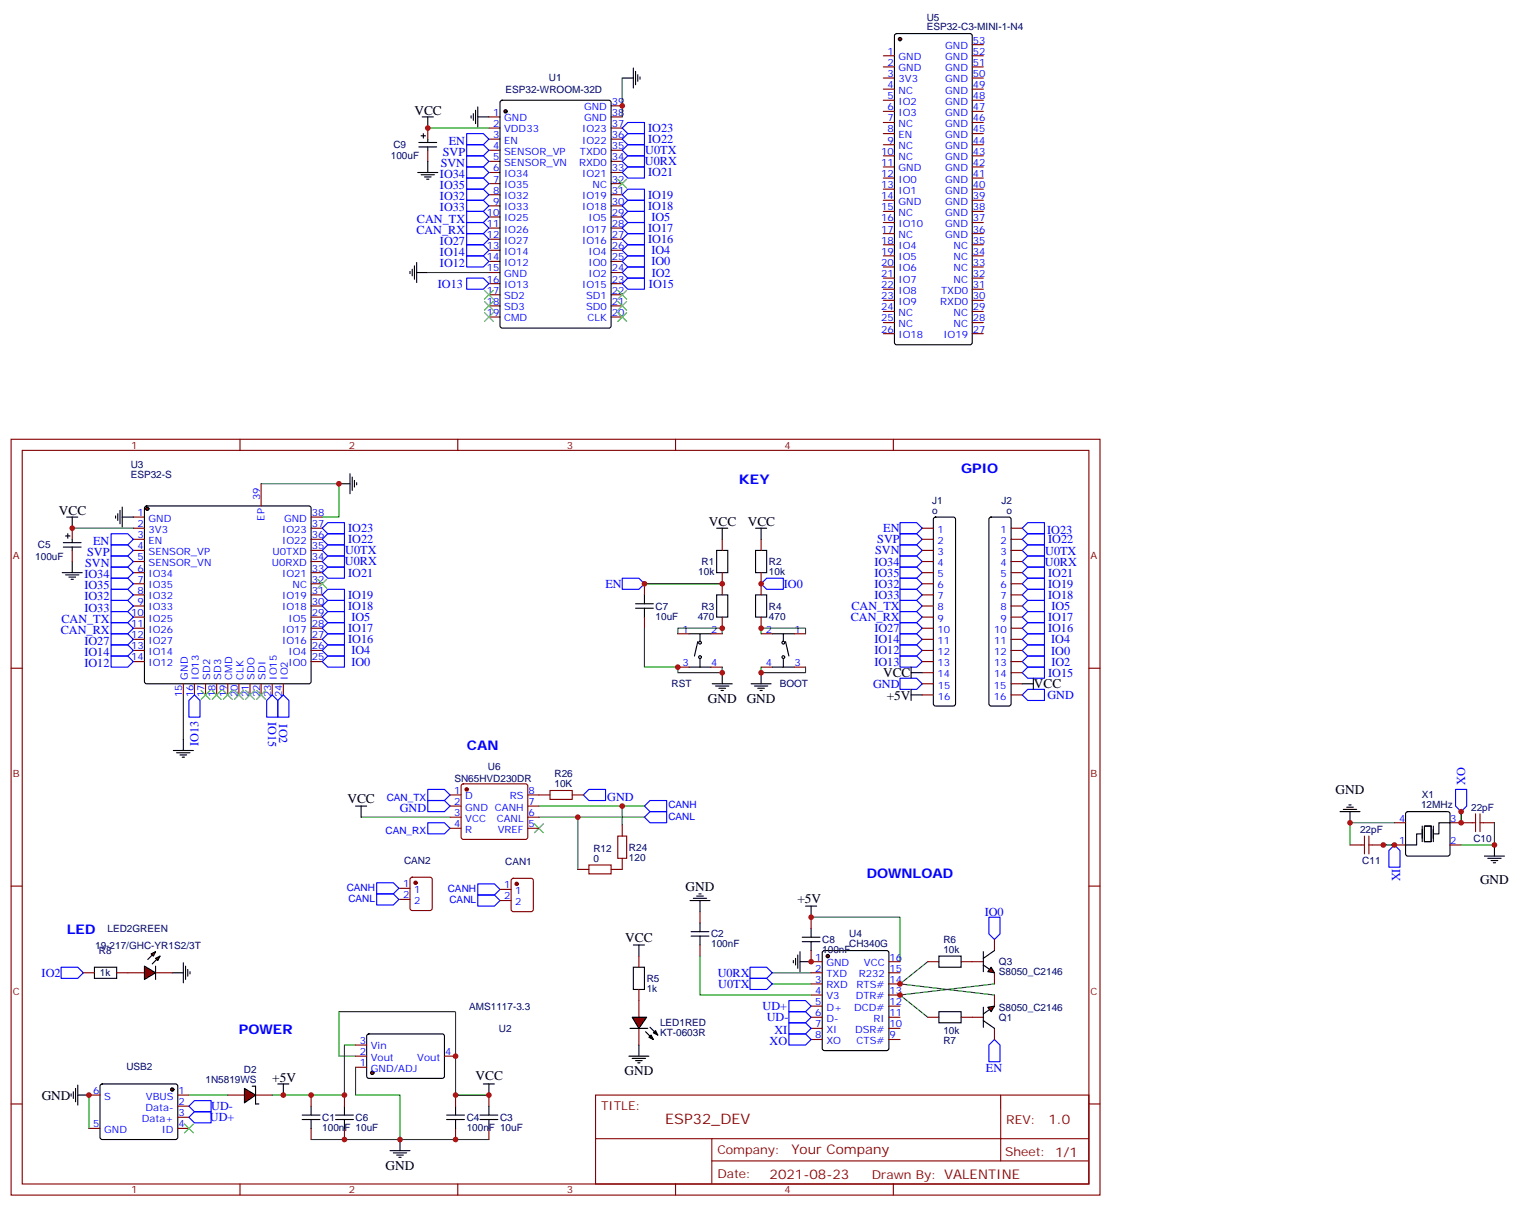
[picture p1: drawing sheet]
<svg xmlns="http://www.w3.org/2000/svg" width="483mm" height="383mm" viewBox="0 0 483 383" stroke-linecap="round" stroke-linejoin="round" font-family="sans-serif">
<g fill="none" stroke="#000" stroke-width=".35">
<path d="M46.1 160.8l.5-.2h51.5l.5 .2 .2 .5v55l-.3 .5-.4 .2h-51.5l-.5-.2-.2-.5v-55zM227.5 174.7h3.6v7.1h-3.6zM227.5 167.6h3.6M229.3 167.6v3.6M239.9 174.7h3.5v7.1h-3.5zM239.9 167.6h3.5M241.7 167.6v3.6M296.6 164.3l.4-.2h5.7l.5 .2 .2 .5v58.6l-.2 .5-.5 .2h-5.7l-.5-.2-.2-.5v-58.6zM314.2 164.3l.5-.2h5.6l.5 .2 .2 .5v58.6l-.2 .5-.5 .2h-5.6l-.5-.2-.2-.5v-58.6zM227.5 188.8h3.6v7.1h-3.6zM239.9 188.8h3.5v7.1h-3.5zM226.1 217h6.4"/>
<path d="M227.2 217.7h4.2M228.2 218.4h2.2M229 219.1h.7M229.3 213.5v3.5M238.5 217h6.3M239.5 217.7h4.3M240.6 218.4h2.1M241.3 219.1h.7M241.7 213.5v3.5M289.3 213.5h3.5M289.3 211.7v3.6M289.3 218.8v3.5"/>
<path d="M324.6 217h3.5M328.1 215.3v3.5M289.3 220.6h3.5M201.1 299.9h3.5M202.8 299.9v3.6M255.8 287.6h3.5M257.5 287.6v3.5M30 307h7v3.5h-7zM54.7 308.8h3.5M58.2 305.6v6.3M58.9 306.6v4.3M59.6 307.7v2.1"/>
<path d="M60.3 308.4v.7M201.1 307h3.5v7h-3.5zM251.9 304.9v.7M252.6 304.2v2.1M253.3 303.1v4.2M254 305.2h3.5M254 302v6.4M298.1 303.5h7.1v3.5h-7.1zM199.7 335.2h6.3M200.7 335.9h4.3M201.8 336.6h2.1M202.5 337.3h.7"/>
<path d="M202.8 331.7v3.5M298.1 321.1h7.1v3.5h-7.1zM22.6 347.2v.7M23.3 346.5v2.1M24 345.4v4.3M24.7 347.6h3.5M24.7 344.4v6.3M88.2 344h3.5M90 344v3.6M153.5 344h3.5M155.2 344v3.6M123.8 365.2h6.4"/>
<path d="M124.9 365.9h4.2M125.9 366.6h2.2M126.6 367.3h.8M127 361.7v3.5"/>
</g>
<g fill="none" stroke="#00f" stroke-width=".35">
<path d="M285.8 165.9h5.2l1.8 1.7-1.8 1.8h-5.2zM285.8 169.4h5.2l1.8 1.8-1.8 1.7h-5.2zM285.8 172.9h5.2l1.8 1.8-1.8 1.8h-5.2zM285.8 176.5h5.2l1.8 1.7-1.8 1.8h-5.2zM285.8 180h5.2l1.8 1.8-1.8 1.7h-5.2zM324.6 171.2l1.7-1.8h5.3v3.5h-5.3zM324.6 178.2l1.7-1.7h5.3v3.5h-5.3zM326.3 165.9h5.3v3.5h-5.3l-1.7-1.8zM326.3 172.9h5.3v3.6h-5.3l-1.7-1.8zM326.3 180h5.3v3.5h-5.3l-1.7-1.7zM197.6 183.5h5.2l1.8 1.8-1.8 1.7h-5.2zM241.7 185.3l1.7-1.8h5.3v3.5h-5.3z"/>
<path d="M285.8 183.5h5.2l1.8 1.8-1.8 1.7h-5.2zM285.8 187h5.2l1.8 1.8-1.8 1.8h-5.2zM285.8 197.6h5.2l1.8 1.8-1.8 1.8h-5.2zM285.8 194.1h5.2l1.8 1.8-1.8 1.7h-5.2zM285.8 190.6h5.2l1.8 1.7-1.8 1.8h-5.2zM324.6 185.3l1.7-1.8h5.3v3.5h-5.3zM324.6 192.3l1.7-1.7h5.3v3.5h-5.3zM324.6 195.9l1.7-1.8h5.3v3.5h-5.3zM326.3 187h5.3v3.6h-5.3l-1.7-1.8zM326.3 197.6h5.3v3.6h-5.3l-1.7-1.8zM285.8 208.2h5.2l1.8 1.8-1.8 1.7h-5.2zM285.8 215.3h5.2l1.8 1.7-1.8 1.8h-5.2z"/>
<path d="M285.8 204.7h5.2l1.8 1.7-1.8 1.8h-5.2zM285.8 201.2h5.2l1.8 1.7-1.8 1.8h-5.2zM324.6 202.9l1.7-1.7h5.3v3.5h-5.3zM324.6 206.4l1.7-1.7h5.3v3.5h-5.3zM324.6 210l1.7-1.8h5.3v3.5h-5.3zM324.6 213.5l1.7-1.8h5.3v3.6h-5.3zM326.3 218.8h5.3v3.5h-5.3l-1.7-1.7zM314 291.1h3.5v5.3l-1.8 1.8-1.7-1.8zM19.4 307h5.3l1.8 1.8-1.8 1.7h-5.3zM238.1 310.5h5.3l1.8 1.8-1.8 1.7h-5.3zM238.1 307h5.3l1.8 1.8-1.8 1.7h-5.3zM250.5 317.6h5.3l1.7 1.7-1.7 1.8h-5.3z"/>
<path d="M250.5 321.1h5.3l1.7 1.8-1.7 1.7h-5.3zM314 331.7l1.7-1.8 1.8 1.8v5.3h-3.5zM60 354.6l1.7-1.8h5.3v3.6h-5.3zM60 351.1l1.7-1.8h5.3v3.5h-5.3z"/>
</g>
<path d="M257.5 291.1h28.3v14.1M245.2 312.3h12.3M245.2 308.8h12.3M294.6 305.2l-8.8 7.1 29.9 3.5M315.7 312.3l-29.9 3.5 8.8 7.1M112.9 331.7h-3.5v15.9h-23M112.9 335.2h-5.3v-14.1h37v26.5h10.6h-10.6M98.8 361.7h56.4" fill="none" stroke="#008700" stroke-width=".35"/>
<g fill="none" stroke="#870000" stroke-width=".35">
<path d="M3.5 139.4h345.7v239.9h-345.7zM76.2 139.4v3.5M145.3 139.4v3.5M214.5 139.4v3.5M283.6 139.4v3.5M7.1 142.9h338.6v232.9h-338.6zM229.3 171.2v3.5M241.7 171.2v3.5M292.8 167.6h3.5M292.8 171.2h3.5M292.8 174.7h3.5M292.8 178.2h3.5"/>
<path d="M321 167.6h3.6M321 171.2h3.6M321 174.7h3.6M321 178.2h3.6M229.3 181.8v7M229.3 195.9v3.5M241.7 181.8v7M241.7 195.9v3.5M292.8 181.8h3.5M292.8 185.3h3.5M292.8 188.8h3.5M292.8 192.3h3.5"/>
<path d="M292.8 195.9h3.5M292.8 199.4h3.5M321 181.8h3.6M321 185.3h3.6M321 188.8h3.6M321 192.3h3.6M321 195.9h3.6M321 199.4h3.6M3.5 212.1h3.6M292.8 202.9h3.5M292.8 206.4h3.5M292.8 210h3.5"/>
<path d="M292.8 213.5h3.5M292.8 217h3.5M321 202.9h3.6M321 206.4h3.6M321 210h3.6M321 213.5h3.6M321 217h3.6M345.7 212.1h3.5M292.8 220.6h3.5M321 220.6h3.6M3.5 281.2h3.6M345.7 281.2h3.5"/>
<path d="M26.5 308.8h3.5M37 308.8h3.6M202.8 303.5v3.5M202.8 314v3.6M294.6 305.2h3.5M305.2 305.2h3.5M294.6 322.9h3.5M305.2 322.9h3.5M3.5 350.4h3.6M189.1 347.6h156.6v28.2h-156.6zM317.7 347.6v20.9M345.7 350.4h3.5"/>
<path d="M76.2 375.8v3.5M145.3 375.8v3.5M189.1 361.4h156.5M214.5 375.8v3.5M226 368.5h119.6M226 361.4v14.1M283.6 375.8v3.5"/>
</g>
<circle cx="46.7" cy="161.5" r=".53" fill="#870000" stroke="#000" stroke-width=".35"/>
<g fill="none" stroke="#870000" stroke-width=".35">
<path d="M82.9 153.5v7.1M42.3 164.1h3.6M42.3 167.6h3.6M42.3 171.2h3.6M42.3 174.7h3.6M42.3 178.2h3.6M98.8 164.1h3.5M98.8 167.6h3.5M98.8 171.2h3.5M98.8 174.7h3.5M98.8 178.2h3.5M42.3 181.8h3.6"/>
<path d="M42.3 185.3h3.6M42.3 188.8h3.6M42.3 192.3h3.6M42.3 195.9h3.6M42.3 199.4h3.6M98.8 181.8h3.5M98.8 185.3h3.5M98.8 188.8h3.5M98.8 192.3h3.5M98.8 195.9h3.5M98.8 199.4h3.5M42.3 202.9h3.6"/>
<path d="M42.3 206.4h3.6M42.3 210h3.6M58.2 217v3.6M61.7 217v3.6M65.3 217v3.6M68.8 217v3.6M72.3 217v3.6M75.8 217v3.6M79.4 217v3.6M82.9 217v3.6M86.4 217v3.6M90 217v3.6"/>
<path d="M98.8 202.9h3.5M98.8 206.4h3.5M98.8 210h3.5"/>
</g>
<path d="M82.9 153.5h24.7v10.6h-5.3M22.9 167.6h19.4M58.2 220.6v14.1" fill="none" stroke="#008700" stroke-width=".35"/>
<g fill="none" stroke="#000" stroke-width=".35">
<path d="M107.6 153.5h3.5M111.1 150.4v6.3M111.8 151.4v4.2M112.5 152.5v2.1M113.2 153.2v.7M21.2 164.1h3.5M22.9 164.1v3.5M22.9 178.2v3.6M36.7 163.8v.7M37.4 163.1v2.1M38.1 162v4.2M38.8 164.1h3.5"/>
<path d="M38.8 160.9v6.4M19.8 181.8h6.3M20.8 182.5h4.2M21.9 183.2h2.1M22.6 183.9h.7M55 238.2h6.4M56.1 238.9h4.2M57.1 239.6h2.2M58.2 234.7v3.5M57.9 240.3h.7M32 344.2l.5-.2h23.2l.5 .2 .2 .5v16.5l-.7 .5-23.5-.1-.5-.6v-16.3z"/>
</g>
<g fill="none" stroke="#00f" stroke-width=".35">
<path d="M35.3 169.4h5.3l1.7 1.8-1.7 1.7h-5.3zM35.3 172.9h5.3l1.7 1.8-1.7 1.8h-5.3zM35.3 176.5h5.3l1.7 1.7-1.7 1.8h-5.3zM35.3 180h5.3l1.7 1.8-1.7 1.7h-5.3zM102.3 167.6l1.8-1.7h5.3v3.5h-5.3zM102.3 171.2l1.8-1.8h5.3v3.5h-5.3zM102.3 174.7l1.8-1.8h5.3v3.6h-5.3zM102.3 178.2l1.8-1.7h5.3v3.5h-5.3zM35.3 183.5h5.3l1.7 1.8-1.7 1.7h-5.3zM35.3 197.6h5.3l1.7 1.8-1.7 1.8h-5.3zM35.3 194.1h5.3l1.7 1.8-1.7 1.7h-5.3zM35.3 190.6h5.3l1.7 1.7-1.7 1.8h-5.3z"/>
<path d="M35.3 187h5.3l1.7 1.8-1.7 1.8h-5.3zM102.3 181.8l1.8-1.8h5.3v3.5h-5.3zM102.3 188.8l1.8-1.8h5.3v3.6h-5.3zM102.3 195.9l1.8-1.8h5.3v3.5h-5.3zM102.3 199.4l1.8-1.8h5.3v3.6h-5.3zM104.1 190.6h5.3v3.5h-5.3l-1.8-1.8zM35.3 201.2h5.3l1.7 1.7-1.7 1.8h-5.3zM35.3 204.7h5.3l1.7 1.7-1.7 1.8h-5.3zM35.3 208.2h5.3l1.7 1.8-1.7 1.7h-5.3zM102.3 202.9l1.8-1.7h5.3v3.5h-5.3zM102.3 206.4l1.8-1.7h5.3v3.5h-5.3zM102.3 210l1.8-1.8h5.3v3.5h-5.3z"/>
<path d="M61.7 220.6l1.8 1.7v5.3h-3.5v-5.3zM86.4 220.6l1.8 1.7v5.3h-3.5v-5.3zM90 220.6l1.7 1.7v5.3h-3.5v-5.3z"/>
</g>
<g fill="none" stroke="#3c3" stroke-width=".35">
<path d="M100.9 183.9l2.8 2.8M103.7 183.9l-2.8 2.8M63.9 219.1l2.8 2.9M66.7 219.1l-2.8 2.9M67.4 219.1l2.8 2.9M70.2 219.1l-2.8 2.9M70.9 219.1l2.8 2.9M73.7 219.1l-2.8 2.9M74.4 219.1l2.9 2.9M77.3 219.1l-2.9 2.9M78 219.1l2.8 2.9M80.8 219.1l-2.8 2.9"/>
<path d="M81.5 219.1l2.8 2.9M84.3 219.1l-2.8 2.9"/>
</g>
<circle cx="54.7" cy="345.8" r=".53" fill="#870000" stroke="#000" stroke-width=".35"/>
<g fill="none" stroke="#870000" stroke-width=".35">
<path d="M22.9 167.6v3.6M22.9 174.7v3.5M215.2 201.2h3.5M215.2 211.7h3.5M225.8 201.2h3.5M225.8 211.7h3.5M241.7 201.2h3.5M241.7 211.7h3.5M252.2 201.2h3.6M252.2 211.7h3.6M28.2 347.6h3.5M28.2 358.1h3.5"/>
<path d="M56.4 347.6h3.6M56.4 351.1h3.6M56.4 354.6h3.6M56.4 358.1h3.6M98.8 347.6v3.5M98.8 358.1v3.6M109.4 347.6v3.5M109.4 358.1v3.6M144.6 347.6v3.5M144.6 358.1v3.6M155.2 347.6v3.5M155.2 358.1v3.6"/>
</g>
<path d="M204.6 199.4v12.3h10.6v1.8h14.1v-1.8M215.2 201.2v-1.8h14.1v1.8M241.7 201.2v-1.8h14.1v1.8M241.7 211.7v1.8h14.1v-1.8M28.2 347.6v10.5M60 347.6h12.3" fill="none" stroke="#008700" stroke-width=".35"/>
<g fill="none" stroke="#000" stroke-width=".35">
<path d="M20.1 172.2h5.7M20.1 173.6h5.7M20.8 170.1h1.4M21.5 169.4v1.4M22.9 171.2v1M22.9 173.6v1.1M218.7 211.7h7.1M218.7 201.2h7.1M221.5 203.6l-1 4.6M222.2 201.2v2.4M222.2 209.3v2.4M245.2 211.7h7"/>
<path d="M245.2 201.2h7M248.7 201.2v2.4M248.7 209.3v2.4M249.4 203.6l1.1 4.6M261.3 301.9l.5-.2h19.7l.7 .4v30.6l-.4 .7h-20l-.7-.4v-30.6zM96 355.3h5.6M96 353.9h5.6M98.8 351.1v2.8M98.8 355.3v2.8M106.5 355.3h5.7M106.5 353.9h5.7M109.4 351.1v2.8"/>
<path d="M109.4 355.3v2.8M141.8 355.3h5.7M141.8 353.9h5.7M144.6 351.1v2.8M144.6 355.3v2.8M152.4 355.3h5.6M152.4 353.9h5.6M155.2 351.1v2.8M155.2 355.3v2.8"/>
<circle cx="222.2" cy="204" r=".44"/>
<circle cx="222.2" cy="208.6" r=".44"/>
<circle cx="248.7" cy="204" r=".44"/>
<circle cx="248.7" cy="208.6" r=".44"/>
</g>
<circle cx="262.8" cy="303.5" r=".53" fill="#870000" stroke="#000" stroke-width=".35"/>
<g fill="none" stroke="#870000" stroke-width=".35">
<path d="M204.6 185.3v3.5M204.6 195.9v3.5M257.5 305.2h3.6M257.5 308.8h3.6M257.5 312.3h3.6M257.5 315.8h3.6M257.5 319.3h3.6M282.2 305.2h3.6M282.2 308.8h3.6M282.2 312.3h3.6M282.2 315.8h3.6M282.2 319.3h3.6"/>
<path d="M257.5 322.9h3.6M257.5 326.4h3.6M257.5 329.9h3.6M282.2 322.9h3.6M282.2 326.4h3.6M282.2 329.9h3.6"/>
</g>
<path d="M58.6 356.7l2.8 2.9M61.4 356.7l-2.8 2.9" fill="none" stroke="#3c3" stroke-width=".35"/>
<path d="M201.8 193h5.6M201.8 191.6h5.6M204.6 188.8v2.8M204.6 193v2.9" fill="none" stroke="#000" stroke-width=".35"/>
<path d="M204.6 185.3h24.7" fill="none" stroke="#008700" stroke-width=".35"/>
<g fill="#870000" stroke="#000" stroke-width=".35">
<path d="M206 329.2l.7-.7 .7 1.4z"/>
<path d="M207.4 327.8l.7-.7 .7 1.4z"/>
</g>
<path d="M202.8 317.6v5.3M202.8 326.4v5.3" fill="none" stroke="#870000" stroke-width=".35"/>
<path d="M200 326.4h5.7M205 327.4l2.4 2.5M206.4 326l2.4 2.5" fill="none" stroke="#000" stroke-width=".35"/>
<path d="M200.7 322.9h4.6l-2.5 3.5z" fill="#870000" stroke="#000" stroke-width=".35"/>
<path d="M40.6 308.8h5.3M49.4 308.8h5.3" fill="none" stroke="#870000" stroke-width=".35"/>
<path d="M45.9 306.6l3.5 2.2-3.5 2.1z" fill="#870000" stroke="#000" stroke-width=".35"/>
<path d="M49.4 302l-2.5 2.5M50.8 303.5l-2.5 2.4" fill="none" stroke="#000" stroke-width=".35"/>
<g fill="#870000" stroke="#000" stroke-width=".35">
<path d="M49.4 304.2l1.4-.7-.7 1.4z"/>
<path d="M48 302.8l1.4-.8-.7 1.5z"/>
</g>
<path d="M49.4 306.6v4.3M116.7 328.4l.4-.2h23.6l.4 .7-.1 12.9-.6 .5-23.6-.1-.4-.6v-12.7z" fill="none" stroke="#000" stroke-width=".35"/>
<circle cx="118.2" cy="340.5" r=".53" fill="#870000" stroke="#000" stroke-width=".35"/>
<path d="M315.7 298.2v3.5M308.7 305.2h3.5M315.7 308.8v3.5M112.9 338.7h3.5M112.9 335.2h3.5M112.9 331.7h3.5M141.1 335.2h3.5" fill="none" stroke="#870000" stroke-width=".35"/>
<path d="M112.9 338.7v8.9h14.1v14.1" fill="none" stroke="#008700" stroke-width=".35"/>
<path d="M312.2 306.3l3.5 2.5M312.2 302v6.4M315.7 301.7l-3.5 2.5" fill="none" stroke="#000" stroke-width=".35"/>
<path d="M314.7 307l1 1.8-2.1-.4z" fill="#870000" stroke="#000" stroke-width=".35"/>
<path d="M315.7 315.8v3.5M308.7 322.9h3.5M315.7 326.4v3.5" fill="none" stroke="#870000" stroke-width=".35"/>
<path d="M312.2 319.7v6.3M315.7 319.3l-3.5 2.5M312.2 323.9l3.5 2.5" fill="none" stroke="#000" stroke-width=".35"/>
<path d="M313.6 319.7l2.1-.4-1 1.8z" fill="#870000" stroke="#000" stroke-width=".35"/>
<path d="M72.3 347.6h5.3M81.1 347.6h5.3" fill="none" stroke="#870000" stroke-width=".35"/>
<path d="M81.1 344.7v5.7" fill="none" stroke="#000" stroke-width=".35"/>
<path d="M77.6 345.4l3.5 2.2-3.5 2.4z" fill="#870000" stroke="#000" stroke-width=".35"/>
<g fill="none" stroke="#000" stroke-width=".35">
<path d="M112.9 255.8h3.5M114.7 255.8v3.6M219.1 285.8h6.3M219.4 297.1h5.7M219.4 295.7h5.7M220.1 285.1h4.3M221.2 284.4h2.1M221.9 283.7h.7M222.2 285.8v3.5M222.2 292.9v2.8M222.2 297.1v2.8M254.7 298.9h5.6"/>
<path d="M254.7 297.5h5.6M257.5 294.6v2.9M257.5 298.9v2.8M80.1 344.7h1M81.1 350.4h1.1"/>
</g>
<path d="M135.8 254.1h5.3l1.8 1.7-1.8 1.8h-5.3zM135.8 250.5h5.3l1.8 1.8-1.8 1.8h-5.3zM187 250.5h5.3v3.6h-5.3l-1.8-1.8zM204.6 259.4l1.8-1.8h5.3v3.5h-5.3zM206.4 254.1h5.3v3.5h-5.3l-1.8-1.8zM135.8 261.1h5.3l1.8 1.8-1.8 1.8h-5.3zM119.6 280.2h5.3l1.7 1.7-1.7 1.8h-5.3zM119.6 283.7h5.3l1.7 1.8-1.7 1.7h-5.3zM151.7 284.1h5.3l1.7 1.7-1.7 1.8h-5.3zM151.7 280.5h5.3l1.7 1.8-1.7 1.8h-5.3z" fill="none" stroke="#00f" stroke-width=".35"/>
<g fill="none" stroke="#870000" stroke-width=".35">
<path d="M155.2 37.1h3.5M194 33.6h3.6M194 37.1h3.6M155.2 40.6h3.5M155.2 44.2h3.5M155.2 47.7h3.5M155.2 51.2h3.5M155.2 54.8h3.5M155.2 58.3h3.5M194 40.6h3.6M194 44.2h3.6M194 47.7h3.6"/>
<path d="M194 51.2h3.6M194 54.8h3.6M194 58.3h3.6M155.2 61.8h3.5M155.2 65.3h3.5M155.2 68.9h3.5M155.2 72.4h3.5M155.2 75.9h3.5M155.2 79.4h3.5M194 61.8h3.6M194 65.3h3.6M194 68.9h3.6"/>
<path d="M194 72.4h3.6M194 75.9h3.6M194 79.4h3.6M155.2 83h3.5M155.2 86.5h3.5M155.2 90h3.5M155.2 93.6h3.5M155.2 97.1h3.5M194 83h3.6M194 86.5h3.6M194 90h3.6M194 93.6h3.6"/>
<path d="M194 97.1h3.6M155.2 100.6h3.5M194 100.6h3.6M142.9 252.3h3.5M142.9 255.8h3.5M142.9 259.4h3.5M146.6 249l.5-.2h19.8l.5 .2 .2 .5v16.2l-.3 .5-.4 .2h-19.8l-.5-.2-.2-.5v-16.2zM167.6 252.3h7M167.6 255.8h3.5M167.6 259.4h3.5M174.6 250.9h7.1v2.8h-7.1zM181.7 252.3h3.5"/>
<path d="M130.4 278.6l.5-.2h5.6l.7 .4v9.5l-.4 .6-5.9 .1-.7-.5v-9.4zM142.9 262.9h3.5M162.5 279l.5-.2h5.6l.7 .4v9.4l-.4 .7h-5.9l-.7-.4v-9.4zM167.6 262.9h3.5M183.4 275.9h3.6M187 274.5h7v2.9h-7zM196.1 265.4h2.9v7h-2.9zM197.6 261.8v3.6M197.6 272.4v3.5h-3.6M126.6 281.9h3.6M126.6 285.5h3.6M158.7 282.3h3.6"/>
<path d="M158.7 285.8h3.6M222.2 289.3v3.6M222.2 299.9v3.6M257.5 291.1v3.5M257.5 301.7v3.5"/>
</g>
<path d="M169.7 261.5l2.8 2.8M172.5 261.5l-2.8 2.8" fill="none" stroke="#3c3" stroke-width=".35"/>
<path d="M114.7 259.4h28.2M171.1 259.4h33.5M171.1 255.8h33.5M183.4 259.4v16.5M197.6 255.8v6M222.2 303.5v12.3h35.3" fill="none" stroke="#008700" stroke-width=".35"/>
<g fill="#870000" stroke="#870000" stroke-width=".35">
<circle cx="148.2" cy="250.5" r=".53"/>
<circle cx="164" cy="280.5" r=".53"/>
<circle cx="131.9" cy="280.2" r=".53"/>
</g>
<circle cx="160.5" cy="35.3" r=".53" fill="#870000" stroke="#000" stroke-width=".35"/>
<g fill="none" stroke="#000" stroke-width=".35">
<path d="M284.2 10.9l.5-.2h23.3l.6 .4 .1 97.6-.5 .7h-23.5l-.7-.4v-97.6zM134.1 37.1h3.5M135.8 37.1v3.5M149.6 36.8v.7M150.3 36.1v2.1M151 35v4.2M151.7 37.1h3.5M151.7 33.9v6.4M159 32l.5-.2h33.8l.7 .5v71.1l-.4 .7h-34.1l-.7-.4-.1-71.2zM197.6 24.8h3.5M201.1 21.6v6.3M201.8 22.6v4.3"/>
<path d="M202.5 23.7v2.1M203.2 24.4v.7M132.6 54.8h6.4M133 45.2h5.6M133 46.6h5.6M133.7 43.1h1.4M133.7 55.5h4.2M134.4 42.4v1.4M134.8 56.2h2.1M135.5 56.9h.7M135.8 44.2v1M135.8 46.6v1.1"/>
<path d="M135.8 51.2v3.6M130.2 86.1v.8M130.9 85.4v2.2M131.6 84.4v4.2M132.3 86.5h3.5M132.3 83.3v6.4M425.4 257.6h6.4M426.5 256.9h4.2M427.6 256.2h2.1M428.3 255.5h.7M428.6 257.6v3.5M446.5 257.8l.5-.2h12.7l.5 .2 .2 .5v12.7l-.3 .5-.4 .2h-12.7l-.5-.2-.2-.5v-12.7z"/>
<path d="M451.2 264.7h-1.4v3.5h-3.5M451.6 262.2v4.9M452.3 262.2h2.1v4.9h-2.1zM455.1 262.2v4.9M460.4 261.1h-3.6v3.6h-1.4M471.3 271.7h6.4M472.4 272.4h4.2M473.4 273.1h2.1M474.1 273.8h.7M474.5 268.2v3.5"/>
</g>
<g fill="none" stroke="#3c3" stroke-width=".35">
<path d="M196.1 56.9l2.9 2.8M199 56.9l-2.9 2.8M153.8 92.1l2.8 2.9M153.8 95.7l2.8 2.8M153.8 99.2l2.8 2.8M156.6 99.2l-2.8 2.8M156.6 92.1l-2.8 2.9M156.6 95.7l-2.8 2.8M196.1 99.2l2.9 2.8M196.1 95.7l2.9 2.8M196.1 92.1l2.9 2.9M199 99.2l-2.9 2.8"/>
<path d="M199 95.7l-2.9 2.8M199 92.1l-2.9 2.9"/>
</g>
<g fill="none" stroke="#00f" stroke-width=".35">
<path d="M148.2 56.5h5.3l1.7 1.8-1.7 1.7h-5.3zM148.2 53h5.3l1.7 1.8-1.7 1.7h-5.3zM148.2 49.5h5.3l1.7 1.7-1.7 1.8h-5.3zM148.2 45.9h5.3l1.7 1.8-1.7 1.8h-5.3zM148.2 42.4h5.3l1.7 1.8-1.7 1.7h-5.3zM197.6 47.7l1.7-1.8h5.3v3.6h-5.3zM197.6 44.2l1.7-1.8h5.3v3.5h-5.3zM197.6 40.6l1.7-1.7h5.3v3.5h-5.3zM199.3 53h5.3v3.5h-5.3l-1.7-1.7zM199.3 49.5h5.3v3.5h-5.3l-1.7-1.8zM148.2 77.7h5.3l1.7 1.7-1.7 1.8h-5.3zM148.2 60h5.3l1.7 1.8-1.7 1.8h-5.3z"/>
<path d="M148.2 63.6h5.3l1.7 1.7-1.7 1.8h-5.3zM148.2 67.1h5.3l1.7 1.8-1.7 1.7h-5.3zM148.2 70.6h5.3l1.7 1.8-1.7 1.8h-5.3zM148.2 74.2h5.3l1.7 1.7-1.7 1.8h-5.3zM197.6 79.4l1.7-1.7h5.3v3.5h-5.3zM197.6 75.9l1.7-1.7h5.3v3.5h-5.3zM197.6 72.4l1.7-1.8h5.3v3.6h-5.3zM197.6 68.9l1.7-1.8h5.3v3.5h-5.3zM197.6 61.8l1.7-1.8h5.3v3.6h-5.3zM199.3 63.6h5.3v3.5h-5.3l-1.7-1.8zM148.2 88.3h5.3l1.7 1.7-1.7 1.8h-5.3zM148.2 81.2h5.3l1.7 1.8-1.7 1.7h-5.3z"/>
<path d="M197.6 86.5l1.7-1.8h5.3v3.6h-5.3zM199.3 81.2h5.3v3.5h-5.3l-1.7-1.7zM199.3 88.3h5.3v3.5h-5.3l-1.7-1.8zM462.1 250.5h3.6v5.3l-1.8 1.8-1.8-1.8zM442.7 268.2l1.8 1.7v5.3h-3.5v-5.3zM250.5 324.6h5.3l1.7 1.8-1.7 1.8h-5.3zM250.5 328.2h5.3l1.7 1.7-1.7 1.8h-5.3z"/>
</g>
<g fill="none" stroke="#870000" stroke-width=".35">
<path d="M135.8 40.6v3.6M135.8 47.7v3.5M468.5 258.3v5.6M469.9 258.3v5.6M428.6 268.2h4.6M433.2 265.4v5.6M434.6 268.2h4.6M434.6 265.4v5.6M442.7 261.1h3.6M442.7 268.2h3.6M460.4 261.1h8.1M460.4 268.2h3.5"/>
<path d="M469.9 261.1h4.6"/>
</g>
<path d="M197.6 24.8v12.3M135.8 40.6h19.4M135.8 86.5h19.4M463.9 257.6v3.5M439.2 268.2h3.5M442.7 261.1h-14.1v7.1M474.5 261.1v7.1h-10.6" fill="none" stroke="#008700" stroke-width=".35"/>
<circle cx="285.7" cy="12.4" r=".53" fill="#870000" stroke="#000" stroke-width=".35"/>
<g fill="none" stroke="#870000" stroke-width=".35">
<path d="M280.5 17.7h3.5M308.7 17.7h3.5M308.7 14.2h3.5M280.5 21.2h3.5M280.5 24.8h3.5M280.5 28.3h3.5M280.5 31.8h3.5M280.5 35.3h3.5M280.5 38.9h3.5M308.7 21.2h3.5M308.7 24.8h3.5M308.7 28.3h3.5"/>
<path d="M308.7 31.8h3.5M308.7 35.3h3.5M308.7 38.9h3.5M280.5 42.4h3.5M280.5 45.9h3.5M280.5 49.5h3.5M280.5 53h3.5M280.5 56.5h3.5M308.7 42.4h3.5M308.7 45.9h3.5M308.7 49.5h3.5M308.7 53h3.5"/>
<path d="M308.7 56.5h3.5M280.5 60h3.5M280.5 63.6h3.5M280.5 67.1h3.5M280.5 70.6h3.5M280.5 74.2h3.5M280.5 77.7h3.5M308.7 60h3.5M308.7 63.6h3.5M308.7 67.1h3.5M308.7 70.6h3.5M308.7 74.2h3.5"/>
<path d="M308.7 77.7h3.5M280.5 81.2h3.5M280.5 84.7h3.5M280.5 88.3h3.5M280.5 91.8h3.5M280.5 95.3h3.5M280.5 98.8h3.5M308.7 81.2h3.5M308.7 84.7h3.5M308.7 88.3h3.5M308.7 91.8h3.5M308.7 95.3h3.5"/>
<path d="M308.7 98.8h3.5M280.5 102.4h3.5M280.5 105.9h3.5M308.7 102.4h3.5M308.7 105.9h3.5"/>
</g>
<g fill="#c00">
<circle cx="229.3" cy="185.3" r=".88"/>
<circle cx="241.7" cy="185.3" r=".88"/>
<circle cx="90" cy="347.6" r=".88"/>
<circle cx="144.6" cy="347.6" r=".88"/>
<circle cx="155.2" cy="347.6" r=".88"/>
<circle cx="127" cy="361.7" r=".88"/>
<circle cx="28.2" cy="347.6" r=".88"/>
<circle cx="109.4" cy="361.7" r=".88"/>
<circle cx="144.6" cy="361.7" r=".88"/>
<circle cx="98.8" cy="347.6" r=".88"/>
<circle cx="22.9" cy="167.6" r=".88"/>
<circle cx="285.8" cy="315.8" r=".88"/>
<circle cx="285.8" cy="312.3" r=".88"/>
<circle cx="229.3" cy="213.5" r=".88"/>
<circle cx="229.3" cy="199.4" r=".88"/>
<circle cx="241.7" cy="199.4" r=".88"/>
<circle cx="241.7" cy="213.5" r=".88"/>
<circle cx="204.6" cy="185.3" r=".88"/>
<circle cx="215.2" cy="211.7" r=".88"/>
<circle cx="107.6" cy="153.5" r=".88"/>
<circle cx="144.6" cy="335.2" r=".88"/>
<circle cx="109.4" cy="347.6" r=".88"/>
<circle cx="183.4" cy="259.4" r=".88"/>
<circle cx="197.6" cy="255.8" r=".88"/>
<circle cx="257.5" cy="305.2" r=".88"/>
<circle cx="257.5" cy="291.1" r=".88"/>
<circle cx="135.8" cy="40.6" r=".88"/>
<circle cx="197.6" cy="33.6" r=".88"/>
<circle cx="442.7" cy="268.2" r=".88"/>
<circle cx="439.2" cy="268.2" r=".88"/>
<circle cx="463.9" cy="261.1" r=".88"/>
<circle cx="463.9" cy="257.6" r=".88"/>
<circle cx="428.6" cy="261.1" r=".88"/>
<circle cx="474.5" cy="268.2" r=".88"/>
</g>
<text font-size="4.6" fill="#800" x="211.2" y="356.6">ESP32_DEV</text>
<g font-size="4.2">
<text x="131.6" y="36.4">VCC</text>
<text x="18.7" y="163.4">VCC</text>
<text x="225.1" y="166.9">VCC</text>
<text x="237.4" y="166.9">VCC</text>
<text x="280.4" y="215">VCC</text>
<text x="328.3" y="218.4">VCC</text>
<text x="224.7" y="223.1">GND</text>
<text x="237.1" y="223.1">GND</text>
<text x="281.5" y="222">+5V</text>
<text x="110.3" y="254.7">VCC</text>
<text x="424" y="252">GND</text>
<text x="469.9" y="280.5">GND</text>
<text x="217.7" y="282.9">GND</text>
<text x="253.2" y="286.5">+5V</text>
<text x="198.5" y="298.8">VCC</text>
<text x="198.3" y="341.3">GND</text>
<text x="86.4" y="343.3">+5V</text>
<text x="151" y="342.9">VCC</text>
<text x="13.2" y="349">GND</text>
<text x="122.4" y="371.3">GND</text>
</g>
<g font-size="4.2" fill="#00f">
<text x="234.6" y="153.5">KEY</text>
<text x="305.2" y="150">GPIO</text>
<text x="148.2" y="238.2">CAN</text>
<text x="275.2" y="278.8">DOWNLOAD</text>
<text x="21.2" y="296.4">LED</text>
<text x="75.8" y="328.2">POWER</text>
</g>
<g font-size="4.2" fill="#800">
<text x="332.9" y="356.8">1.0</text>
<text x="251.3" y="366.4">Your Company</text>
<text x="244.3" y="374.2">2021-08-23</text>
</g>
<g font-size="3.9" fill="#00f">
<text x="205.8" y="41.9">IO23</text>
<text x="142.5" y="45.9">EN</text>
<text x="205.8" y="45.4">IO22</text>
<text x="139.9" y="53">SVN</text>
<text x="140.6" y="49.5">SVP</text>
<text x="204.8" y="52.5">U0RX</text>
<text x="204.9" y="49">U0TX</text>
<text x="139.7" y="56.5">IO34</text>
<text x="205.8" y="56">IO21</text>
<text x="139.7" y="63.6">IO32</text>
<text x="139.7" y="60">IO35</text>
<text x="205.8" y="63.1">IO19</text>
<text x="132.4" y="70.6">CAN_TX</text>
<text x="139.7" y="67.1">IO33</text>
<text x="205.8" y="66.6">IO18</text>
<text x="206.8" y="70.1">IO5</text>
<text x="132.2" y="74.2">CAN_RX</text>
<text x="139.7" y="77.7">IO27</text>
<text x="205.8" y="77.2">IO16</text>
<text x="205.8" y="73.6">IO17</text>
<text x="139.7" y="81.2">IO14</text>
<text x="206.8" y="80.7">IO4</text>
<text x="139.7" y="84.7">IO12</text>
<text x="206.8" y="84.2">IO0</text>
<text x="206.9" y="87.8">IO2</text>
<text x="139" y="91.3">IO13</text>
<text x="206" y="91.3">IO15</text>
<text x="29.6" y="172.9">EN</text>
<text x="110.6" y="172.4">IO22</text>
<text x="110.6" y="168.9">IO23</text>
<text x="278.5" y="172.4">SVP</text>
<text x="280.4" y="168.9">EN</text>
<text x="332.5" y="169.4">IO23</text>
<text x="332.8" y="172.5">IO22</text>
<text x="27" y="180">SVN</text>
<text x="27.7" y="176.5">SVP</text>
<text x="109.5" y="179.5">U0RX</text>
<text x="109.6" y="176">U0TX</text>
<text x="277.6" y="179.5">IO34</text>
<text x="277.9" y="176">SVN</text>
<text x="331.8" y="179.5">U0RX</text>
<text x="331.9" y="176">U0TX</text>
<text x="26.8" y="183.5">IO34</text>
<text x="110.6" y="183">IO21</text>
<text x="277.6" y="183">IO35</text>
<text x="332.8" y="183.1">IO21</text>
<text x="26.8" y="187">IO35</text>
<text x="26.8" y="190.6">IO32</text>
<text x="110.6" y="190.1">IO19</text>
<text x="192.2" y="186.5">EN</text>
<text x="248.9" y="186.5">IO0</text>
<text x="277.6" y="186.5">IO32</text>
<text x="277.6" y="190.1">IO33</text>
<text x="332.8" y="186.6">IO19</text>
<text x="332.8" y="190.1">IO18</text>
<text x="19.5" y="197.6">CAN_TX</text>
<text x="26.8" y="194.1">IO33</text>
<text x="110.6" y="193.6">IO18</text>
<text x="111.6" y="197.1">IO5</text>
<text x="270.1" y="197.1">CAN_RX</text>
<text x="270.3" y="193.6">CAN_TX</text>
<text x="332.8" y="197.2">IO17</text>
<text x="333.8" y="193.6">IO5</text>
<text x="19.3" y="201.2">CAN_RX</text>
<text x="110.6" y="200.6">IO17</text>
<text x="277.6" y="200.7">IO27</text>
<text x="332.7" y="200.7">IO16</text>
<text x="26.8" y="204.7">IO27</text>
<text x="26.8" y="208.2">IO14</text>
<text x="110.6" y="204.2">IO16</text>
<text x="111.6" y="207.7">IO4</text>
<text x="277.6" y="207.7">IO12</text>
<text x="277.6" y="204.2">IO14</text>
<text x="333.7" y="204.2">IO4</text>
<text x="333.7" y="207.8">IO0</text>
<text x="26.8" y="211.7">IO12</text>
<text x="111.6" y="211.2">IO0</text>
<text x="277.6" y="211.2">IO13</text>
<text x="332.8" y="214.8">IO15</text>
<text x="333.8" y="211.3">IO2</text>
<text x="277.2" y="218.3">GND</text>
<text x="332.5" y="221.9">GND</text>
<text x="85.2" y="229" transform="rotate(90 85.2 229)">IO15</text>
<text x="88.7" y="229.9" transform="rotate(90 88.7 229.9)">IO2</text>
<text x="63" y="236.8" transform="rotate(-90 63 236.8)">IO13</text>
<text x="465.2" y="249.2" transform="rotate(-90 465.2 249.2)">XO</text>
<text x="126.9" y="257.6">GND</text>
<text x="192.8" y="254.1">GND</text>
<text x="444.5" y="279.7" transform="rotate(-90 444.5 279.7)">XI</text>
<text x="312.6" y="290.6">IO0</text>
<text x="13.2" y="310">IO2</text>
<text x="227.9" y="310">U0RX</text>
<text x="228.1" y="313.6">U0TX</text>
<text x="242.1" y="320.6">UD+</text>
<text x="243.4" y="324.1">UD-</text>
<text x="245.9" y="328.2">XI</text>
<text x="244.4" y="331.7">XO</text>
<text x="313" y="340.3">EN</text>
<text x="67.1" y="352.3">UD-</text>
<text x="66.6" y="355.9">UD+</text>
</g>
<g font-size="3.9" fill="#800">
<text x="190.9" y="352.1">TITLE:</text>
<text x="319.5" y="356.8">REV:</text>
<text x="227.8" y="366.3">Company:</text>
<text x="319.1" y="367">Sheet: 1/1</text>
<text x="227.8" y="374">Date:</text>
<text x="276.8" y="374.1">Drawn By: VALENTINE</text>
</g>
<g font-size="3.2" fill="#000080">
<text x="294.2" y="9.6">ESP32-C3-MINI-1-N4</text>
<text x="294.2" y="6.5">U5</text>
<text x="160.5" y="29.4">ESP32-WROOM-32D</text>
<text x="174.3" y="25.7">U1</text>
<text x="124.9" y="47.1">C9</text>
<text x="124.1" y="50.6">100uF</text>
<text x="41.5" y="148.6">U3</text>
<text x="41.5" y="151.8">ESP32-S</text>
<text x="296" y="159.9">J1</text>
<text x="318" y="159.9">J2</text>
<text x="296" y="163.1">o</text>
<text x="319.6" y="163.1">o</text>
<text x="11.2" y="177.6">100uF</text>
<text x="12" y="174.1">C5</text>
<text x="222.8" y="179.4">R1</text>
<text x="244.1" y="179.4">R2</text>
<text x="221.7" y="182.5">10k</text>
<text x="244.1" y="182.5">10k</text>
<text x="208.1" y="196.6">10uF</text>
<text x="208.1" y="193.5">C7</text>
<text x="221.5" y="196.7">470</text>
<text x="222.8" y="193.5">R3</text>
<text x="244.1" y="196.7">470</text>
<text x="244.1" y="193.5">R4</text>
<text x="213.2" y="218.2">RST</text>
<text x="247.6" y="218.2">BOOT</text>
<text x="154.9" y="244.5">U6</text>
<text x="144.3" y="248.2">SN65HVD230DR</text>
<text x="176.1" y="249.8">10K</text>
<text x="176.1" y="246.7">R26</text>
<text x="451.2" y="256.4">12MHz</text>
<text x="451.4" y="253.3">X1</text>
<text x="467.1" y="257.2">22pF</text>
<text x="431.8" y="264.3">22pF</text>
<text x="467.8" y="267.2">C10</text>
<text x="128.3" y="274.1">CAN2</text>
<text x="160.4" y="274.4">CAN1</text>
<text x="188.4" y="273.5">0</text>
<text x="188.4" y="270.3">R12</text>
<text x="199.7" y="273.2">120</text>
<text x="199.7" y="270">R24</text>
<text x="432.5" y="274.3">C11</text>
<text x="34.1" y="295.8">LED2GREEN</text>
<text x="225.8" y="297.5">C2</text>
<text x="261.1" y="299.3">C8</text>
<text x="269.6" y="297.3">U4</text>
<text x="299.5" y="299.2">R6</text>
<text x="30.2" y="301.1">19-217/GHC-YR1S2/3T</text>
<text x="31.4" y="302.7">R8</text>
<text x="225.8" y="300.7">100nF</text>
<text x="261.1" y="302.5">100nF</text>
<text x="269.6" y="300.5">CH340G</text>
<text x="299.5" y="302.4">10k</text>
<text x="31.7" y="309.9">1k</text>
<text x="205.3" y="311.7">R5</text>
<text x="317.1" y="309.5">S8050_C2146</text>
<text x="317.1" y="306.4">Q3</text>
<text x="205.3" y="314.9">1k</text>
<text x="149" y="320.5">AMS1117-3.3</text>
<text x="317.1" y="321">S8050_C2146</text>
<text x="158.4" y="327.5">U2</text>
<text x="209.5" y="328.9">KT-0603R</text>
<text x="209.6" y="325.8">LED1RED</text>
<text x="299.5" y="328.2">10k</text>
<text x="317.1" y="324.2">Q1</text>
<text x="299.5" y="331.3">R7</text>
<text x="40.1" y="339.7">USB2</text>
<text x="77.4" y="340.6">D2</text>
<text x="65.2" y="343.7">1N5819WS</text>
<text x="102.3" y="358.9">100nF 10uF</text>
<text x="102.3" y="355.8">C1</text>
<text x="112.9" y="355.8">C6</text>
<text x="148.2" y="358.9">100nF 10uF</text>
<text x="148.2" y="355.8">C4</text>
<text x="158.7" y="355.8">C3</text>
</g>
<g font-size="3.2" fill="#00f">
<text x="281.8" y="17.4">1</text>
<text x="300.1" y="15.6">GND</text>
<text x="308.9" y="17.4">52</text>
<text x="308.9" y="13.8">53</text>
<text x="281.8" y="20.9">2</text>
<text x="285.3" y="19.1">GND</text>
<text x="285.3" y="22.6">GND</text>
<text x="300.1" y="22.6">GND</text>
<text x="300.1" y="19.1">GND</text>
<text x="308.9" y="20.9">51</text>
<text x="281.8" y="24.4">3</text>
<text x="281.8" y="27.9">4</text>
<text x="285.3" y="26.2">3V3</text>
<text x="285.3" y="29.7">NC</text>
<text x="300.1" y="29.7">GND</text>
<text x="300.1" y="26.2">GND</text>
<text x="308.9" y="27.9">49</text>
<text x="308.9" y="24.4">50</text>
<text x="185.4" y="35">GND</text>
<text x="194.2" y="33.2">39</text>
<text x="281.8" y="31.5">5</text>
<text x="281.8" y="35">6</text>
<text x="285.3" y="33.2">IO2</text>
<text x="300.1" y="33.2">GND</text>
<text x="308.9" y="35">47</text>
<text x="308.9" y="31.5">48</text>
<text x="156.6" y="40.3">2</text>
<text x="156.6" y="36.8">1</text>
<text x="160.1" y="38.5">GND</text>
<text x="185.4" y="38.5">GND</text>
<text x="194.2" y="36.8">38</text>
<text x="194.2" y="40.3">37</text>
<text x="281.8" y="38.5">7</text>
<text x="285.3" y="36.8">IO3</text>
<text x="285.3" y="40.3">NC</text>
<text x="300.1" y="40.3">GND</text>
<text x="300.1" y="36.8">GND</text>
<text x="308.9" y="38.5">46</text>
<text x="156.6" y="47.3">4</text>
<text x="156.6" y="43.8">3</text>
<text x="160.1" y="45.6">EN</text>
<text x="160.1" y="42.1">VDD33</text>
<text x="184.9" y="42.1">IO23</text>
<text x="184.9" y="45.6">IO22</text>
<text x="194.2" y="43.8">36</text>
<text x="194.2" y="47.3">35</text>
<text x="281.8" y="42.1">8</text>
<text x="281.8" y="45.6">9</text>
<text x="285.3" y="43.8">EN</text>
<text x="285.3" y="47.3">NC</text>
<text x="300.1" y="47.3">GND</text>
<text x="300.1" y="43.8">GND</text>
<text x="308.9" y="45.6">44</text>
<text x="308.9" y="42.1">45</text>
<text x="156.6" y="50.9">5</text>
<text x="160.1" y="52.6">SENSOR_VN</text>
<text x="160.1" y="49.1">SENSOR_VP</text>
<text x="183.9" y="52.6">RXD0</text>
<text x="184.1" y="49.1">TXD0</text>
<text x="194.2" y="50.9">34</text>
<text x="279.8" y="49.1">10</text>
<text x="279.8" y="52.6">11</text>
<text x="285.3" y="50.9">NC</text>
<text x="300.1" y="50.9">GND</text>
<text x="308.9" y="52.6">42</text>
<text x="308.9" y="49.1">43</text>
<text x="156.6" y="57.9">7</text>
<text x="156.6" y="54.4">6</text>
<text x="160.1" y="59.7">IO35</text>
<text x="160.1" y="56.2">IO34</text>
<text x="184.9" y="56.2">IO21</text>
<text x="188.1" y="59.7">NC</text>
<text x="194.2" y="54.4">33</text>
<text x="194.2" y="57.9">32</text>
<text x="279.8" y="56.2">12</text>
<text x="279.8" y="59.7">13</text>
<text x="285.3" y="54.4">GND</text>
<text x="285.3" y="57.9">IO0</text>
<text x="300.1" y="57.9">GND</text>
<text x="300.1" y="54.4">GND</text>
<text x="308.9" y="59.7">40</text>
<text x="308.9" y="56.2">41</text>
<text x="156.6" y="65">9</text>
<text x="156.6" y="61.5">8</text>
<text x="160.1" y="63.2">IO32</text>
<text x="184.9" y="63.2">IO19</text>
<text x="194.2" y="61.5">31</text>
<text x="194.2" y="65">30</text>
<text x="279.8" y="63.2">14</text>
<text x="285.3" y="61.5">IO1</text>
<text x="285.3" y="65">GND</text>
<text x="300.1" y="65">GND</text>
<text x="300.1" y="61.5">GND</text>
<text x="308.9" y="63.2">39</text>
<text x="154.5" y="68.5">10</text>
<text x="160.1" y="70.3">IO25</text>
<text x="160.1" y="66.7">IO33</text>
<text x="184.9" y="66.7">IO18</text>
<text x="186.9" y="70.3">IO5</text>
<text x="194.2" y="68.5">29</text>
<text x="279.8" y="66.7">15</text>
<text x="279.8" y="70.3">16</text>
<text x="285.3" y="68.5">NC</text>
<text x="300.1" y="68.5">GND</text>
<text x="308.9" y="70.3">37</text>
<text x="308.9" y="66.7">38</text>
<text x="154.5" y="75.6">12</text>
<text x="154.5" y="72">11</text>
<text x="160.1" y="77.3">IO27</text>
<text x="160.1" y="73.8">IO26</text>
<text x="184.9" y="73.8">IO17</text>
<text x="184.9" y="77.3">IO16</text>
<text x="194.2" y="72">28</text>
<text x="194.2" y="75.6">27</text>
<text x="279.8" y="73.8">17</text>
<text x="279.8" y="77.3">18</text>
<text x="285.3" y="72">IO10</text>
<text x="285.3" y="75.6">NC</text>
<text x="300.1" y="75.6">GND</text>
<text x="300.1" y="72">GND</text>
<text x="308.9" y="77.3">35</text>
<text x="308.9" y="73.8">36</text>
<text x="154.5" y="82.6">14</text>
<text x="154.5" y="79.1">13</text>
<text x="160.1" y="80.9">IO14</text>
<text x="186.9" y="80.9">IO4</text>
<text x="194.2" y="79.1">26</text>
<text x="194.2" y="82.6">25</text>
<text x="279.8" y="80.9">19</text>
<text x="285.3" y="79.1">IO4</text>
<text x="285.3" y="82.6">IO5</text>
<text x="302.8" y="82.6">NC</text>
<text x="302.8" y="79.1">NC</text>
<text x="308.9" y="80.9">34</text>
<text x="154.5" y="89.7">16</text>
<text x="154.5" y="86.1">15</text>
<text x="160.1" y="87.9">GND</text>
<text x="160.1" y="84.4">IO12</text>
<text x="186.9" y="84.4">IO0</text>
<text x="186.9" y="87.9">IO2</text>
<text x="194.2" y="86.1">24</text>
<text x="194.2" y="89.7">23</text>
<text x="279.8" y="84.4">20</text>
<text x="279.8" y="87.9">21</text>
<text x="285.3" y="86.1">IO6</text>
<text x="285.3" y="89.7">IO7</text>
<text x="302.8" y="89.7">NC</text>
<text x="302.8" y="86.1">NC</text>
<text x="308.9" y="87.9">32</text>
<text x="308.9" y="84.4">33</text>
<text x="154.5" y="93.2">17</text>
<text x="160.1" y="95">SD2</text>
<text x="160.1" y="91.4">IO13</text>
<text x="184.9" y="91.4">IO15</text>
<text x="186.1" y="95">SD1</text>
<text x="194.2" y="93.2">22</text>
<text x="279.8" y="91.4">22</text>
<text x="279.8" y="95">23</text>
<text x="285.3" y="93.2">IO8</text>
<text x="298.8" y="93.2">TXD0</text>
<text x="308.9" y="95">30</text>
<text x="308.9" y="91.4">31</text>
<text x="154.5" y="100.3">19</text>
<text x="154.5" y="96.7">18</text>
<text x="160.1" y="98.5">SD3</text>
<text x="186.1" y="98.5">SD0</text>
<text x="194.2" y="96.7">21</text>
<text x="194.2" y="100.3">20</text>
<text x="279.8" y="98.5">24</text>
<text x="285.3" y="96.7">IO9</text>
<text x="285.3" y="100.3">NC</text>
<text x="298.5" y="96.7">RXD0</text>
<text x="302.8" y="100.3">NC</text>
<text x="308.9" y="98.5">29</text>
<text x="160.1" y="102">CMD</text>
<text x="186.5" y="102">CLK</text>
<text x="279.8" y="102">25</text>
<text x="279.8" y="105.6">26</text>
<text x="285.3" y="103.8">NC</text>
<text x="285.3" y="107.3">IO18</text>
<text x="299.5" y="107.3">IO19</text>
<text x="302.8" y="103.8">NC</text>
<text x="308.9" y="105.6">27</text>
<text x="308.9" y="102">28</text>
<text x="82.5" y="158.8" transform="rotate(-90 82.5 158.8)">39</text>
<text x="43.7" y="163.8">1</text>
<text x="43.7" y="167.3">2</text>
<text x="47.2" y="165.5">GND</text>
<text x="84" y="165.2" transform="rotate(-90 84 165.2)">EP</text>
<text x="90.2" y="165.5">GND</text>
<text x="99" y="167.3">37</text>
<text x="99" y="163.8">38</text>
<text x="43.7" y="170.8">3</text>
<text x="47.2" y="169.1">3V3</text>
<text x="47.2" y="172.6">EN</text>
<text x="89.6" y="172.6">IO22</text>
<text x="89.6" y="169.1">IO23</text>
<text x="99" y="170.8">36</text>
<text x="297.6" y="169.1">1</text>
<text x="297.6" y="172.6">2</text>
<text x="317.7" y="169.1">1</text>
<text x="317.7" y="172.6">2</text>
<text x="43.7" y="174.3">4</text>
<text x="43.7" y="177.9">5</text>
<text x="47.2" y="176.1">SENSOR_VP</text>
<text x="47.2" y="179.6">SENSOR_VN</text>
<text x="86.3" y="179.6">U0RXD</text>
<text x="86.6" y="176.1">U0TXD</text>
<text x="99" y="177.9">34</text>
<text x="99" y="174.3">35</text>
<text x="297.6" y="176.1">3</text>
<text x="297.6" y="179.6">4</text>
<text x="317.7" y="176.1">3</text>
<text x="317.7" y="179.6">4</text>
<text x="43.7" y="181.4">6</text>
<text x="43.7" y="184.9">7</text>
<text x="47.2" y="183.2">IO34</text>
<text x="89.6" y="183.2">IO21</text>
<text x="99" y="184.9">32</text>
<text x="99" y="181.4">33</text>
<text x="297.6" y="183.2">5</text>
<text x="317.7" y="183.2">5</text>
<text x="43.7" y="188.5">8</text>
<text x="43.7" y="192">9</text>
<text x="47.2" y="186.7">IO35</text>
<text x="47.2" y="190.2">IO32</text>
<text x="89.6" y="190.2">IO19</text>
<text x="92.9" y="186.7">NC</text>
<text x="99" y="192">30</text>
<text x="99" y="188.5">31</text>
<text x="297.6" y="186.7">6</text>
<text x="297.6" y="190.2">7</text>
<text x="317.7" y="186.7">6</text>
<text x="317.7" y="190.2">7</text>
<text x="41.7" y="195.5">10</text>
<text x="47.2" y="193.7">IO33</text>
<text x="47.2" y="197.3">IO25</text>
<text x="89.6" y="193.7">IO18</text>
<text x="91.6" y="197.3">IO5</text>
<text x="99" y="195.5">29</text>
<text x="297.6" y="193.7">8</text>
<text x="297.6" y="197.3">9</text>
<text x="317.7" y="193.7">8</text>
<text x="317.7" y="197.3">9</text>
<text x="41.7" y="199">11</text>
<text x="41.7" y="202.6">12</text>
<text x="47.2" y="200.8">IO26</text>
<text x="89.6" y="200.8">IO17</text>
<text x="99" y="202.6">27</text>
<text x="99" y="199">28</text>
<text x="216.7" y="200.8">1</text>
<text x="225.8" y="200.8">2</text>
<text x="243.2" y="200.8">2</text>
<text x="252.2" y="200.8">1</text>
<text x="297.6" y="200.8">10</text>
<text x="315.7" y="200.8">10</text>
<text x="41.7" y="206.1">13</text>
<text x="41.7" y="209.6">14</text>
<text x="47.2" y="204.3">IO27</text>
<text x="47.2" y="207.9">IO14</text>
<text x="89.6" y="204.3">IO16</text>
<text x="91.6" y="207.9">IO4</text>
<text x="99" y="209.6">25</text>
<text x="99" y="206.1">26</text>
<text x="297.6" y="204.3">11</text>
<text x="297.6" y="207.9">12</text>
<text x="315.7" y="204.3">11</text>
<text x="315.7" y="207.9">12</text>
<text x="47.2" y="211.4">IO12</text>
<text x="59.6" y="215.7" transform="rotate(-90 59.6 215.7)">GND</text>
<text x="63.1" y="215.7" transform="rotate(-90 63.1 215.7)">IO13</text>
<text x="66.7" y="215.7" transform="rotate(-90 66.7 215.7)">SD2</text>
<text x="70.2" y="215.7" transform="rotate(-90 70.2 215.7)">SD3</text>
<text x="73.7" y="215.7" transform="rotate(-90 73.7 215.7)">CMD</text>
<text x="77.3" y="215.7" transform="rotate(-90 77.3 215.7)">CLK</text>
<text x="80.8" y="215.7" transform="rotate(-90 80.8 215.7)">SDO</text>
<text x="84.3" y="215.7" transform="rotate(-90 84.3 215.7)">SDI</text>
<text x="87.8" y="215.7" transform="rotate(-90 87.8 215.7)">IO15</text>
<text x="91.4" y="215.7" transform="rotate(-90 91.4 215.7)">IO2</text>
<text x="91.6" y="211.4">IO0</text>
<text x="216.7" y="211.4">3</text>
<text x="225.8" y="211.4">4</text>
<text x="243.2" y="211.4">4</text>
<text x="252.2" y="211.4">3</text>
<text x="297.6" y="211.4">13</text>
<text x="297.6" y="214.9">14</text>
<text x="315.7" y="211.4">13</text>
<text x="315.7" y="214.9">14</text>
<text x="57.9" y="221.2" transform="rotate(-90 57.9 221.2)">15</text>
<text x="61.4" y="221.2" transform="rotate(-90 61.4 221.2)">16</text>
<text x="64.9" y="221.2" transform="rotate(-90 64.9 221.2)">17</text>
<text x="68.4" y="221.2" transform="rotate(-90 68.4 221.2)">18</text>
<text x="72" y="221.2" transform="rotate(-90 72 221.2)">19</text>
<text x="75.5" y="221.2" transform="rotate(-90 75.5 221.2)">20</text>
<text x="79" y="221.2" transform="rotate(-90 79 221.2)">21</text>
<text x="82.5" y="221.2" transform="rotate(-90 82.5 221.2)">22</text>
<text x="86.1" y="221.2" transform="rotate(-90 86.1 221.2)">23</text>
<text x="89.6" y="221.2" transform="rotate(-90 89.6 221.2)">24</text>
<text x="297.7" y="218.8">15</text>
<text x="315.6" y="218.8">15</text>
<text x="297.7" y="222.3">16</text>
<text x="315.6" y="222.3">16</text>
<text x="144.2" y="252">1</text>
<text x="167.7" y="252">8</text>
<text x="122.8" y="254.1">CAN_TX</text>
<text x="144.2" y="255.5">2</text>
<text x="147.7" y="253.7">D</text>
<text x="147.7" y="257.2">GND CANH</text>
<text x="161.9" y="253.7">RS</text>
<text x="167.7" y="255.5">7</text>
<text x="212.2" y="256.6">CANH</text>
<text x="144.2" y="259">3</text>
<text x="144.2" y="262.5">4</text>
<text x="147.7" y="260.8">VCC</text>
<text x="157.7" y="260.8">CANL</text>
<text x="167.7" y="262.5">5</text>
<text x="167.7" y="259">6</text>
<text x="212.2" y="260.1">CANL</text>
<text x="444.2" y="260.8">4</text>
<text x="460.4" y="260.8">3</text>
<text x="122.4" y="264.7">CAN_RX</text>
<text x="147.7" y="264.3">R</text>
<text x="158.1" y="264.3">VREF</text>
<text x="444.2" y="267.8">1</text>
<text x="460.4" y="267.8">2</text>
<text x="128" y="281.6">1</text>
<text x="160.1" y="281.9">1</text>
<text x="110.1" y="282.7">CANH</text>
<text x="110.6" y="286.2">CANL</text>
<text x="128" y="285.1">2</text>
<text x="131.5" y="283.4">1</text>
<text x="131.5" y="286.9">2</text>
<text x="142.2" y="283.1">CANH</text>
<text x="142.7" y="286.6">CANL</text>
<text x="160.1" y="285.5">2</text>
<text x="163.6" y="283.7">1</text>
<text x="163.6" y="287.2">2</text>
<text x="258.9" y="304.9">1</text>
<text x="282.4" y="304.9">16</text>
<text x="258.9" y="308.4">2</text>
<text x="258.9" y="311.9">3</text>
<text x="262.4" y="306.6">GND</text>
<text x="262.4" y="310.2">TXD</text>
<text x="272.7" y="310.2">R232</text>
<text x="274.3" y="306.6">VCC</text>
<text x="282.4" y="311.9">14</text>
<text x="282.4" y="308.4">15</text>
<text x="258.9" y="315.5">4</text>
<text x="262.4" y="313.7">RXD</text>
<text x="262.4" y="317.2">V3</text>
<text x="271.7" y="317.2">DTR#</text>
<text x="272" y="313.7">RTS#</text>
<text x="282.4" y="315.5">13</text>
<text x="258.9" y="319">5</text>
<text x="258.9" y="322.5">6</text>
<text x="262.4" y="320.7">D+</text>
<text x="271.2" y="320.7">DCD#</text>
<text x="282.4" y="322.5">11</text>
<text x="282.4" y="319">12</text>
<text x="258.9" y="326">7</text>
<text x="258.9" y="329.6">8</text>
<text x="262.4" y="324.3">D-</text>
<text x="262.4" y="327.8">XI</text>
<text x="271.5" y="327.8">DSR#</text>
<text x="277.4" y="324.3">RI</text>
<text x="282.4" y="329.6">9</text>
<text x="282.4" y="326">10</text>
<text x="114.2" y="334.9">2</text>
<text x="114.2" y="331.3">3</text>
<text x="117.7" y="333.1">Vin</text>
<text x="141.3" y="334.9">4</text>
<text x="262.4" y="331.3">XO</text>
<text x="272" y="331.3">CTS#</text>
<text x="114.2" y="338.4">1</text>
<text x="117.7" y="340.1">GND/ADJ</text>
<text x="117.7" y="336.6">Vout</text>
<text x="132.5" y="336.6">Vout</text>
<text x="29.6" y="347.2">6</text>
<text x="56.6" y="347.2">1</text>
<text x="33.1" y="349">S</text>
<text x="46.2" y="352.5">Data-</text>
<text x="46.3" y="349">VBUS</text>
<text x="56.6" y="350.7">2</text>
<text x="29.6" y="357.8">5</text>
<text x="33.1" y="359.6">GND</text>
<text x="45" y="356">Data+</text>
<text x="51.4" y="359.6">ID</text>
<text x="56.6" y="354.3">3</text>
<text x="56.6" y="357.8">4</text>
</g>
<g font-size="3.2" fill="#800">
<text x="41.6" y="142.4">1</text>
<text x="110.8" y="142.4">2</text>
<text x="179.9" y="142.4">3</text>
<text x="249.1" y="142.4">4</text>
<text x="4.1" y="177.5">A</text>
<text x="346.3" y="177.5">A</text>
<text x="4.1" y="246.7">B</text>
<text x="346.3" y="246.7">B</text>
<text x="4.1" y="315.8">C</text>
<text x="346.3" y="315.8">C</text>
<text x="41.6" y="378.8">1</text>
<text x="110.8" y="378.8">2</text>
<text x="179.9" y="378.8">3</text>
<text x="249.1" y="378.8">4</text>
</g>
</svg>
